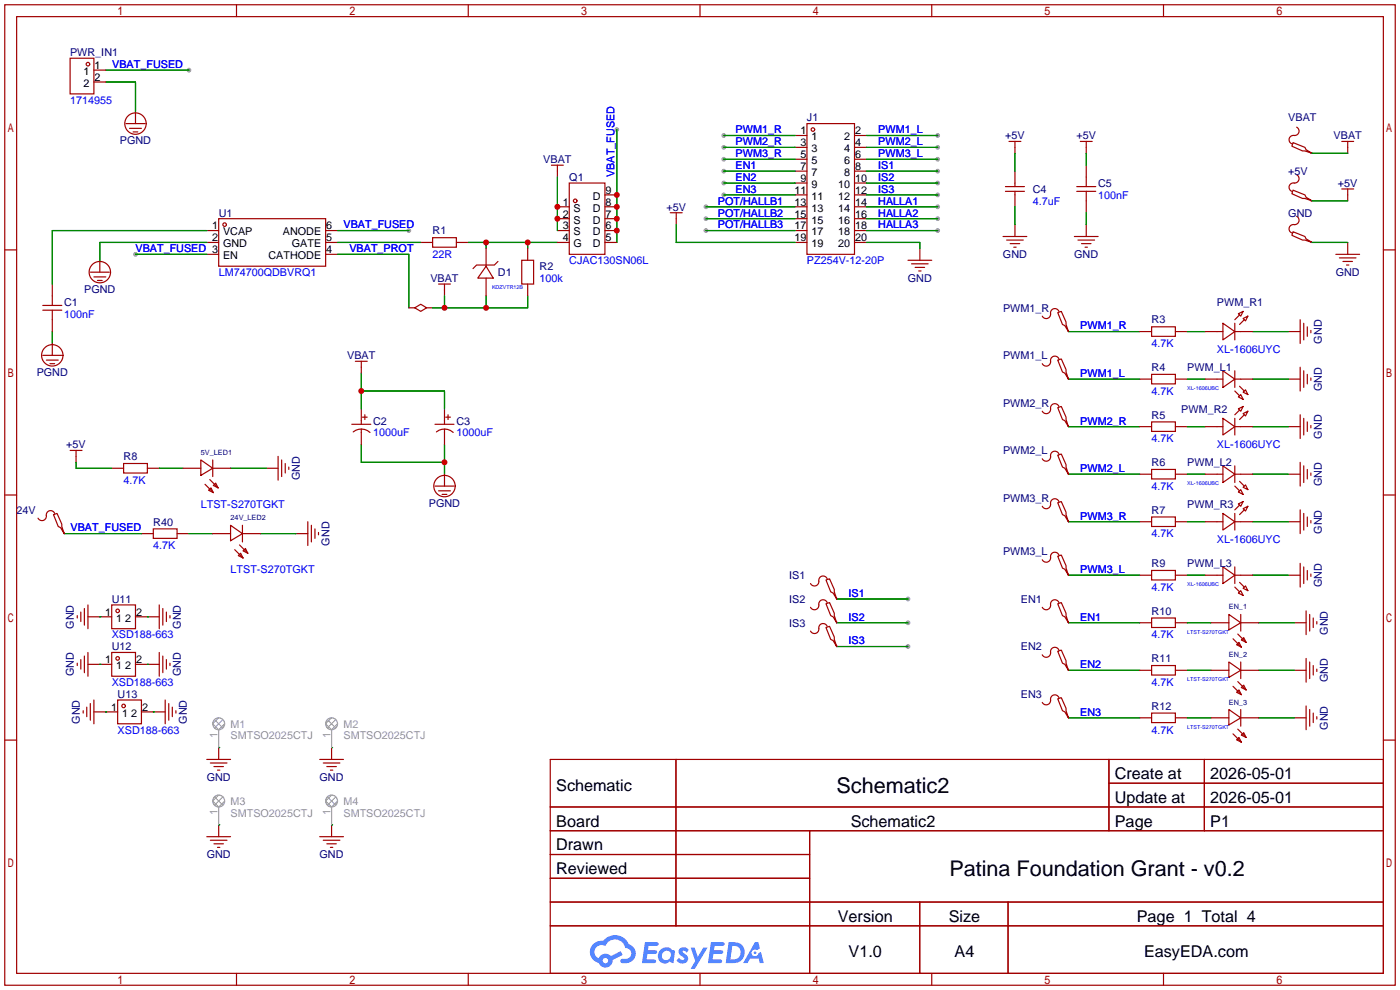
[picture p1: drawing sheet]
<svg xmlns="http://www.w3.org/2000/svg" width="299mm" height="212mm" viewBox="0 0 299 212" stroke-linecap="round" stroke-linejoin="round" font-family="sans-serif">
<g fill="#999">
<circle cx="194.1" cy="128" r=".51"/>
<circle cx="194.1" cy="133.1" r=".51"/>
<circle cx="194.1" cy="138.2" r=".51"/>
<circle cx="87.4" cy="49.3" r=".51"/>
<circle cx="29" cy="54.4" r=".51"/>
<circle cx="131.8" cy="27.7" r=".51"/>
<circle cx="40.4" cy="15" r=".51"/>
<circle cx="154.7" cy="29" r=".51"/>
<circle cx="154.7" cy="34" r=".51"/>
<circle cx="154.7" cy="39.1" r=".51"/>
<circle cx="150.9" cy="44.2" r=".51"/>
<circle cx="150.9" cy="49.3" r=".51"/>
<circle cx="154.7" cy="31.5" r=".51"/>
<circle cx="154.7" cy="36.6" r=".51"/>
<circle cx="154.7" cy="41.7" r=".51"/>
<circle cx="150.9" cy="46.7" r=".51"/>
<circle cx="200.4" cy="29" r=".51"/>
<circle cx="200.4" cy="31.5" r=".51"/>
<circle cx="200.4" cy="34" r=".51"/>
<circle cx="200.4" cy="36.6" r=".51"/>
<circle cx="200.4" cy="39.1" r=".51"/>
<circle cx="200.4" cy="41.7" r=".51"/>
<circle cx="200.4" cy="44.2" r=".51"/>
<circle cx="200.4" cy="46.7" r=".51"/>
<circle cx="200.4" cy="49.3" r=".51"/>
</g>
<g fill="none" stroke="#a10000" stroke-width=".25">
<path d="M1 1h297.2v209.6h-297.2zM3.6 3.6h292.1v204.4h-292.1zM50.5 1v2.6M100.1 1v2.6M149.6 1v2.6M199.1 1v2.6M248.7 1v2.6M1 53.4h2.6M295.7 53.4h2.5M1 105.8h2.6M295.7 105.8h2.5M1 158.2h2.6"/>
<path d="M295.7 158.2h2.5M117.6 162.3h178.1v45.7h-178.1zM117.6 172.5h178.1M117.6 177.5h178.1M144.5 162.3v35.6M173 177.5v30.5M237 162.3v15.2M237 167.4h58.7M257.4 162.3v15.2M117.6 182.6h55.4M117.6 192.8h178.1M117.6 187.7h55.4"/>
<path d="M117.6 197.9h178.1M196.6 192.8v15.2M215.4 192.8v15.2M50.5 208v2.6M100.1 208v2.6M149.6 208v2.6M199.1 208v2.6M248.7 208v2.6"/>
</g>
<g fill="#5487ff">
<path d="M145.3 202.7a1.3 1.3 0 0 1 1.9 .3l-.4 .6a.54 .54 0 0 0-.9-.2l.1 .2a1.34 1.34 0 0 1 .9 1.8 1.47 1.47 0 0 1-2.3-.1l.5-.6 .8 .5a.31 .31 0 0 0 .4-.3 .31 .31 0 0 0-.3-.4 1.12 1.12 0 0 1-.7-1.8z"/>
<path d="M147.6 202.5h.9l.6 2 1.2-2h.9l-2.7 4.6h-.9l1-1.7z"/>
<path d="M137.8 201.4h1.7a1.31 1.31 0 0 1 1.2 .2 .4 .4 0 0 1-.3 .5l-1.8 .1-.1 .9h1.6a.4 .4 0 0 1 .4 .4 .4 .4 0 0 1-.5 .4h-1.6l-.2 1.2h1.4a.46 .46 0 0 1 .5 0 .46 .46 0 0 1 .1 .5l-.4 .2h-2.6z"/>
<path d="M151.9 201.4h1.7a1.32 1.32 0 0 1 1.2 .2 .39 .39 0 0 1-.3 .5l-1.8 .1-.1 .9h1.6a.4 .4 0 0 1 .4 .4 .4 .4 0 0 1-.4 .4h-1.7l-.2 1.2h1.4a.46 .46 0 0 1 .5 0 .46 .46 0 0 1 .1 .5l-.4 .2h-2.6z"/>
<path d="M161.3 201.4h.8l.3 1.3-.6 .4a.75 .75 0 0 0-1.1 .3 .75 .75 0 0 0 .5 1 .75 .75 0 0 0 .9-.7l.5-.2 .6 2.3h-.8l-.3-.9h-1.8l-.5 .9h-1z"/>
<path d="M155.7 201.4l-.6 4.4h1.5a2.27 2.27 0 0 0 2.6-2.2 2.27 2.27 0 0 0-2.7-2.2zM156.5 202.1a1.5 1.5 0 0 1 1.8 1.6 1.5 1.5 0 0 1-1.9 1.4h-.3z"/>
<path d="M141.2 203a1.6 1.6 0 0 0-.3 2.3 1.6 1.6 0 0 0 2.3 .2l.7 .3 .3-2.4-.1-.3-.5-.1a1.58 1.58 0 0 0-2.4 0zM141.8 203.5a.98 .98 0 0 1 1.6 .4 .98 .98 0 0 1-1.1 1.3 .94 .94 0 0 1-.9-.7 .94 .94 0 0 1 .4-1z"/>
<path d="M126.8 201.8a2.37 2.37 0 0 0 1.1 4 1.54 1.54 0 0 0 1.8 1 1.54 1.54 0 0 0 1.2-1.6l2.2-1.1-.5-.8-2 1a1.57 1.57 0 0 0-2.7 .5 1.5 1.5 0 0 1-.7-2.1 1.5 1.5 0 0 1 2.2-.5 2.23 2.23 0 0 1 2.3-1.4 2.23 2.23 0 0 1 2 1.8 1.16 1.16 0 0 1 1.2 1.1 1.16 1.16 0 0 1-1.1 1.2h-.7a.47 .47 0 0 0-.5 .4 .47 .47 0 0 0 .4 .5 2.17 2.17 0 0 0 2.5-.9 2.17 2.17 0 0 0-.3-2.7l-.8-.4a3.2 3.2 0 0 0-5.5-.7l-1.1 .1zM128.8 205.3a.6 .6 0 0 1 1.2 0 .6 .6 0 0 1-1.2 0z"/>
<circle cx="161.4" cy="203.6" r=".28"/>
</g>
<g fill="none" stroke="#a10000" stroke-width=".25">
<path d="M15 12.4h5.1v7.7h-5.1zM20.1 15h2.5M20.1 17.5h2.5M26.9 26.4h4.1M27.7 27.4h2.5M28.4 28.2h1.1M29 23.9v2.5M117.9 35.3h2.5M119.1 35.3v2.5M121.7 39.1h7.6v15.3h-7.6zM169.9 29h2.6M169.9 31.5h2.6"/>
<path d="M169.9 34h2.6M169.9 36.6h2.6M169.9 39.1h2.6M172.5 26.4h10.1v28h-10.1zM182.6 29h2.6M182.6 31.5h2.6M182.6 34h2.6M182.6 36.6h2.6M182.6 39.1h2.6M214.9 39.9h4M215.6 30.2h2.6M216.9 30.2v2.6"/>
<path d="M216.9 36.6v3.3M230.1 39.9h4.1M230.9 30.2h2.5M232.2 30.2v2.6M232.2 35.3v4.6M276.4 30.5l2.5 1 .2 .5 1.3 .8-1.5-.5h-.5l-2.3-1.1zM277.1 27.2a.98 .98 0 0 1 .4 1.3 .98 .98 0 0 1-1.2 .5 .93 .93 0 0 0-.8 .8 .93 .93 0 0 0 .6 .9M277.1 37.3a.98 .98 0 0 1 .4 1.3 .98 .98 0 0 1-1.2 .5 .93 .93 0 0 0-.8 .8 .93 .93 0 0 0 .6 1M280.2 32.8h.2M286.8 30.2h2.5M288 30.2v2.6M19.3 58.2h4.1"/>
<path d="M20.1 59.2h2.5M20.8 59.9h1M21.3 55.6v2.6M44.2 54.4h2.5M44.2 51.8h2.5M44.2 49.3h2.5M46.7 46.7h22.9v10.2h-22.9zM69.6 54.4h2.5M69.6 51.8h2.5M69.6 49.3h2.5M89.9 51.8h2.6M92.5 50.8h5v2h-5z"/>
<path d="M97.5 51.8h2.6M103.9 56.9l1.5 2.5h-3.3zM103.9 53.1v3.8M103.9 59.4v3.8M106.4 55.9l-.7 .7h-3.8l-.8 .8M111.5 55.6h2.5v5.1h-2.5zM112.8 53.1v2.5M119.1 51.8h2.6M119.1 49.3h2.6M119.1 44.2h2.6M119.1 46.7h2.6M129.3 51.8h2.5"/>
<path d="M129.3 49.3h2.5M129.3 41.7h2.5M129.3 44.2h2.5M129.3 46.7h2.5M143.3 45.5h2.5M144.5 45.5v2.5M169.9 51.8h2.6M169.9 49.3h2.6M169.9 41.7h2.6M169.9 44.2h2.6M169.9 46.7h2.6M182.6 51.8h2.6"/>
<path d="M182.6 49.3h2.6M182.6 41.7h2.6M182.6 44.2h2.6M182.6 46.7h2.6M194.1 55.6h5M194.8 56.4h3.6M195.6 57.2h2M196.3 57.9h.5M196.6 53.1v2.5M214.4 50.5h5.1M214.9 40.9h4M215.1 51.3h3.6"/>
<path d="M215.9 52.1h2M216.7 52.8h.5M216.9 40.9v3.3M216.9 48v2.5M229.6 50.5h5.1M230.1 40.9h4.1M230.4 51.3h3.5M231.1 52.1h2.1M231.9 52.8h.5M232.2 40.9v4.6M232.2 48v2.5M276.4 40.6l2.5 1.1 .2 .5 1.3 .7-1.5-.5h-.5l-2.3-1z"/>
<path d="M276.4 49.5l2.5 1 .2 .6 1.3 .7-1.5-.5h-.5l-2.3-1zM277.1 46.2a.98 .98 0 0 1 .4 1.3 .98 .98 0 0 1-1.2 .5 .93 .93 0 0 0-.8 .8 .93 .93 0 0 0 .6 1M280.2 42.9h.2M280.2 51.8h.2M285.5 54.4h5.1M286.3 55.1h3.5M286.8 40.4h2.5M287 55.9h2.1M287.8 56.6h.5M288 40.4v2.5M288 51.8v2.6M9.1 66.3h4.1"/>
<path d="M9.1 65.3h4.1M9.1 75.9h4.1M9.9 77h2.5M10.7 77.7h1M11.2 60.7v4.6M11.2 66.3v4.6M11.2 73.4v2.5M75.9 77.2h2.6M77.2 77.2v2.6M87.4 65.8h1.2M88.6 65.8l1.3-.8 1.3 .8-1.3 .7zM91.2 65.8h1.3"/>
<path d="M93.7 60.7h2.6M95 60.7v2.5M112.8 60.7v2.5M226.1 66.8l.7-.3 1 2.3v.5l.5 1.6-.7-1.3-.5-.3zM226.1 77l.7-.3 1 2.3v.5l.5 1.5-.7-1.2-.5-.3zM226.3 66.5a.93 .93 0 0 0-1.1-.5 .93 .93 0 0 0-.7 1.1 .94 .94 0 0 1-.6 1 .94 .94 0 0 1-1.1-.5M226.3 76.7a.93 .93 0 0 0-1.1-.6 .93 .93 0 0 0-.7 1.1 .94 .94 0 0 1-.6 1 .94 .94 0 0 1-1.1-.5M228.3 70.6v.3M243.6 70.9h2.5M246.1 69.8h5.1v2.1h-5.1zM251.2 70.9h2.5M257.6 70.9h3.8"/>
<path d="M261.4 69.1l2.5 1.8-2.5 1.7zM261.4 79.2l2.5 1.8-2.5 1.8zM263.9 70.9h3.8M263.9 69.1v3.5M263.9 79.2v3.6M264.7 67.1l1-.6-.5 1.1zM264.9 67.3l-1 1M265.7 68.1l1-.5-.5 1zM265.9 68.3l-1 1M275.3 70.9h2.6M277.9 68.3v5.1M277.9 78.5v5.1"/>
<path d="M278.6 69.1v3.5M278.6 79.2v3.6M279.4 69.8v2.1M280.2 70.6v.5M15 96.3h2.5M16.3 96.3v2.5M26.4 99.1h5.1v2h-5.1zM42.9 98.3l2.6 1.8-2.6 1.5zM45.5 98.3v3.6M59.4 97.5v5.1M60.2 98.3v3.6M61 99.1v2"/>
<path d="M61.7 99.8v.5M75.2 90.7h4M75.5 92.3a2.74 2.74 0 0 1 3.6 .1M77.2 87.4v3.3M77.2 91.7v3.3M77.5 89.2h1M78 88.6v1.1M93 90.7h4M93.3 92.3a2.74 2.74 0 0 1 3.6 .1M95 87.4v3.3M95 91.7v3.3M95.2 89.2h1.1"/>
<path d="M95.8 88.6v1.1M226.1 87.1l.7-.2 1 2.3v.5l.5 1.5-.7-1.3-.5-.2zM226.1 97.3l.7-.3 1 2.3v.5l.5 1.5-.7-1.2-.5-.3zM226.3 86.9a.93 .93 0 0 0-1.1-.6 .93 .93 0 0 0-.7 1.1 .94 .94 0 0 1-.6 1 .94 .94 0 0 1-1.1-.5M226.3 97a.93 .93 0 0 0-1.1-.5 .93 .93 0 0 0-.7 1 .94 .94 0 0 1-.6 1 .94 .94 0 0 1-1.1-.5M228.3 80.8v.2M228.3 90.9v.3M243.6 81h2.5M243.6 91.2h2.5M246.1 80h5.1v2h-5.1zM246.1 90.2h5.1v2h-5.1zM251.2 81h2.5"/>
<path d="M251.2 91.2h2.5M257.6 81h3.8M257.6 91.2h3.8M261.4 89.4l2.5 1.8-2.5 1.8zM261.4 99.6l2.5 1.7-2.5 1.8zM263.9 81h3.8M263.9 91.2h3.8M263.9 89.4v3.6M263.9 99.6v3.5M263.9 83.6l1 1M264.7 87.4l1-.5-.5 1zM264.7 84.8l.5-.5 .5 1z"/>
<path d="M264.9 87.6l-1 1M264.9 82.5l1 1.1M265.7 88.4l1-.5-.5 1zM265.7 83.8l.5-.5 .5 1zM265.9 88.6l-1 1.1M275.3 81h2.6M275.3 91.2h2.6M277.9 88.6v5.1M277.9 98.8v5.1M278.6 89.4v3.6M278.6 99.6v3.5M279.4 80v2"/>
<path d="M279.4 90.2v2M280.2 80.8v.5M280.2 90.9v.5M11.4 110l.8-.3 1 2.3v.5l.5 1.5-.7-1.2-.6-.3zM11.7 109.7a.93 .93 0 0 0-1.1-.5 .93 .93 0 0 0-.7 1 .94 .94 0 0 1-.7 1 .94 .94 0 0 1-1.1-.5M13.7 113.8v.2M23.9 100.1h2.5M30.2 114h2.6M31.5 100.1h2.5M32.8 113h5v2.1h-5zM37.8 114h2.6M39.1 100.1h3.8"/>
<path d="M43.8 103.5l1.8 1.8M44.6 104.8l.5-.5 .5 1zM44.8 102.5l1.8 1.8M45.5 100.1h3.8M45.5 114h3.8M45.6 103.8l.5-.5 .5 1zM49.3 112.3l2.5 1.7-2.5 1.6zM50.2 117.5l1.7 1.8M50.9 118.7l.5-.5 .5 1.1zM51.2 116.5l1.8 1.7M51.8 114h3.8M51.8 112.3v3.5"/>
<path d="M52.5 117.2l.5 1-1.1-.5zM56.9 100.1h2.5M63.2 114h2.6M65.8 111.5v5.1M66.5 112.3v3.5M67.3 113v2.1M68.1 113.8v.5M93 103.9h4M93.7 104.9h2.6M94.5 105.7h1M95 101.3v2.6M226.1 107.4l.7-.2 1 2.3v.5l.5 1.5-.7-1.3-.5-.2z"/>
<path d="M226.1 118.9l.7-.3 1 2.3v.5l.5 1.5-.7-1.2-.5-.3zM226.3 107.2a.93 .93 0 0 0-1.1-.6 .93 .93 0 0 0-.7 1.1 .94 .94 0 0 1-.6 1 .94 .94 0 0 1-1.1-.5M226.3 118.6a.93 .93 0 0 0-1.1-.5 .93 .93 0 0 0-.7 1 .94 .94 0 0 1-.6 1 .94 .94 0 0 1-1.1-.5M228.3 101.1v.2M228.3 111.3v.2M243.6 111.5h2.5M243.6 101.3h2.5M246.1 110.5h5.1v2h-5.1zM246.1 100.3h5.1v2.1h-5.1zM251.2 111.5h2.5M251.2 101.3h2.5M257.6 111.5h3.8"/>
<path d="M257.6 101.3h3.8M261.4 109.7l2.5 1.8-2.5 1.8zM263.9 111.5h3.8M263.9 101.3h3.8M263.9 109.7v3.6M263.9 103.9l1 1M264.7 107.7l1-.5-.5 1zM264.9 107.9l-1 1.1M264.9 102.9l1 1M265.2 104.6l.5 1.1-1-.5zM265.7 108.7l1-.5-.5 1zM265.9 109l-1 1"/>
<path d="M266.2 103.6l.5 1-1-.5zM275.3 111.5h2.6M275.3 101.3h2.6M277.9 109v5M278.6 109.7v3.6M279.4 100.3v2.1M279.4 110.5v2M280.2 101.1v.5M280.2 111.3v.5M16.5 131.6v.5M17.3 130.8v2M18 130v3.6"/>
<path d="M18.8 131.8h5.1M18.8 129.3v5.1M18.8 139.4v5.1M23.9 129.3h5.1v5.1h-5.1zM23.9 139.4h5.1v5.1h-5.1zM29 131.8h5M34 129.3v5.1M34 139.4v5.1M34.8 130v3.6M35.6 130.8v2M36.3 131.6v.5M176.5 124l.8-.3 1 2.3v.5l.5 1.5-.7-1.3-.6-.2z"/>
<path d="M176.5 129l.8-.2 1 2.3v.5l.5 1.5-.7-1.3-.6-.2zM176.5 134.1l.8-.2 1 2.2v.6l.5 1.5-.7-1.3-.6-.2zM176.8 123.7a.93 .93 0 0 0-1.1-.6 .93 .93 0 0 0-.7 1.1 .94 .94 0 0 1-.7 1 .94 .94 0 0 1-1.1-.5M176.8 128.8a.93 .93 0 0 0-1.1-.6 .93 .93 0 0 0-.7 1.1 .94 .94 0 0 1-.7 1 .94 .94 0 0 1-1.1-.5M176.8 133.9a.93 .93 0 0 0-1.1-.6 .93 .93 0 0 0-.7 1.1 .94 .94 0 0 1-.7 1 .94 .94 0 0 1-1.1-.5M178.8 127.8v.2M178.8 132.8v.3M178.8 137.9v.3M226.1 129l.7-.2 1 2.3v.5l.5 1.5-.7-1.3-.5-.2zM226.1 139.2l.7-.3 1 2.3v.5l.5 1.6-.7-1.3-.5-.3zM226.3 128.8a.93 .93 0 0 0-1.1-.6 .93 .93 0 0 0-.7 1.1 .94 .94 0 0 1-.6 1 .94 .94 0 0 1-1.1-.5M226.3 138.9a.93 .93 0 0 0-1.1-.5 .93 .93 0 0 0-.7 1 .94 .94 0 0 1-.6 1 .94 .94 0 0 1-1.1-.4"/>
<path d="M228.3 122.7v.2M228.3 132.8v.3M243.6 122.9h2.5M243.6 133.1h2.5M246.1 121.9h5.1v2.1h-5.1zM246.1 132.1h5.1v2h-5.1zM251.2 122.9h2.5M251.2 133.1h2.5M257.6 122.9h3.8M258.8 133.1h3.8M261.4 121.2l2.5 1.7-2.5 1.8zM262.6 131.3l2.6 1.8-2.6 1.5z"/>
<path d="M263.5 136.5l1.8 1.8M263.9 122.9h3.8M263.9 121.2v3.5M263.9 125.5l1 1M264.5 135.5l1.8 1.8M264.8 137.3l.5 1-1-.5zM264.9 124.5l1 1M265.2 126.2l.5 1.1-1-.6zM265.2 133.1h3.8M265.2 131.3v3.6M265.3 136.8l.5-.5 .5 1zM266.2 125.2l.5 1-1-.5z"/>
<path d="M275.3 122.9h2.6M276.6 133.1h2.5M277.9 120.4v5.1M278.6 121.2v3.5M279.1 130.6v5M279.4 121.9v2.1M279.9 131.3v3.6M280.2 122.7v.5M280.7 132.1v2M281.4 132.8v.6M16.5 141.7v.5M17.3 141v2"/>
<path d="M17.8 151.9v.5M18 140.2v3.6M18.5 151.1v2.1M18.8 142h5.1M19.3 150.4v3.5M20.1 152.1h5M20.1 149.6v5.1M25.1 149.6h5.1v5.1h-5.1zM29 142h5M30.2 152.1h5.1M34.8 140.2v3.6M35.3 149.6v5.1"/>
<path d="M35.6 141v2M36.1 150.4v3.5M36.3 141.7v.5M36.8 151.1v2.1M37.6 151.9v.5M46.7 159.8v2.5M70.9 159.8v2.5M226.1 149.4l.7-.3 1 2.3v.5l.5 1.5-.7-1.3-.5-.2zM226.3 149.1a.93 .93 0 0 0-1.1-.6 .93 .93 0 0 0-.7 1.1 .94 .94 0 0 1-.6 1 .94 .94 0 0 1-1.1-.5M228.3 143v.3M228.3 153.2v.2M243.6 143.3h2.5"/>
<path d="M243.6 153.4h2.5M246.1 142.2h5.1v2.1h-5.1zM246.1 152.4h5.1v2h-5.1zM251.2 143.3h2.5M251.2 153.4h2.5M258.8 143.3h3.8M258.8 153.4h3.8M262.6 141.5l2.6 1.8-2.6 1.5zM262.6 151.6l2.6 1.8-2.6 1.5zM263.5 146.7l1.8 1.8M263.5 156.8l1.8 1.8M264.3 148l.5-.6 .5 1.1z"/>
<path d="M264.5 145.7l1.8 1.7M264.5 155.8l1.8 1.8M264.8 157.6l.5 1-1-.5zM265.2 143.3h3.8M265.2 153.4h3.8M265.2 141.5v3.5M265.2 151.6v3.6M265.3 146.9l.5-.5 .5 1zM265.8 156.6l.5 1-1-.5zM276.6 143.3h2.5M276.6 153.4h2.5M279.1 140.7v5.1"/>
<path d="M279.1 150.9v5.1M279.9 141.5v3.5M279.9 151.6v3.6M280.7 142.2v2.1M280.7 152.4v2M281.4 143v.5M281.4 153.2v.5M44.2 178.8h5.1M44.2 162.3h5.1M45 179.6h3.5M45 163.1h3.5M45.7 163.8h2.1"/>
<path d="M46.5 164.6h.5M46.7 176.3v2.5M68.3 178.8h5.1M68.3 162.3h5.1M69.1 179.6h3.5M69.1 163.1h3.5M69.8 163.8h2.1M70.6 164.6h.5M70.9 176.3v2.5M45.7 180.3h2.1M46.5 181.1h.5M69.8 180.3h2.1"/>
<path d="M70.6 181.1h.5"/>
<circle cx="18.8" cy="13.7" r=".38"/>
<circle cx="29" cy="26.4" r="2.29"/>
<circle cx="173.7" cy="27.7" r=".38"/>
<circle cx="21.3" cy="58.2" r="2.29"/>
<circle cx="48" cy="48" r=".38"/>
<circle cx="122.9" cy="42.9" r=".38"/>
<circle cx="11.2" cy="75.9" r="2.29"/>
<circle cx="95" cy="103.9" r="2.29"/>
<circle cx="25.1" cy="130.6" r=".38"/>
<circle cx="25.1" cy="140.7" r=".38"/>
<circle cx="26.4" cy="150.9" r=".38"/>
</g>
<g fill="none" stroke="#008700" stroke-width=".25">
<path d="M22.6 17.5h6.4v6.4M22.6 15h17.8M119.1 37.8v11.5M131.8 27.7v24.1M154.7 29h15.2M154.7 34h15.2M154.7 39.1h15.2M154.7 31.5h15.2M154.7 36.6h15.2M185.2 29h15.2M185.2 34h15.2M185.2 39.1h15.2"/>
<path d="M185.2 31.5h15.2M185.2 36.6h15.2M216.9 32.8v3.8M232.2 32.8v2.5M280.4 32.8h7.6M29 54.4h15.2M44.2 51.8h-22.9v3.8M44.2 49.3h-33v11.4M72.1 51.8h17.8M72.1 49.3h15.3M72.1 54.4h15.3v11.4M100.1 51.8h19"/>
<path d="M103.9 51.8v1.3M112.8 51.8v1.3M144.5 48v3.8h25.4M150.9 49.3h19M150.9 44.2h19M150.9 46.7h19M154.7 41.7h15.2M185.2 51.8h11.4v1.3M185.2 49.3h15.2M185.2 44.2h15.2M185.2 41.7h15.2M185.2 46.7h15.2"/>
<path d="M216.9 44.2v3.8M232.2 45.5v2.5M280.4 42.9h7.6M280.4 51.8h7.6M11.2 70.9v2.5M77.2 79.8v7.6M95 63.2v2.6M103.9 63.2v2.6M112.8 63.2v2.6h-20.3M228.3 70.9h15.3M253.7 70.9h3.9M267.7 70.9h7.6"/>
<path d="M16.3 98.8v1.3h7.6M77.2 83.6h17.8v3.8M77.2 95v3.8h17.8M95 95v6.3M228.3 81h15.3M228.3 91.2h15.3M253.7 81h3.9M253.7 91.2h3.9M267.7 81h7.6M267.7 91.2h7.6M13.7 114h16.5M34 100.1h5.1"/>
<path d="M40.4 114h5.1M49.3 100.1h7.6M55.6 114h7.6M228.3 101.3h15.3M228.3 111.5h15.3M253.7 101.3h3.9M253.7 111.5h3.9M267.7 101.3h7.6M267.7 111.5h7.6M21.3 131.8h.1M31.5 131.8h.1M178.8 133.1h15.3"/>
<path d="M178.8 128h15.3M178.8 138.2h15.3M228.3 122.9h15.3M228.3 133.1h15.3M253.7 122.9h3.9M253.7 133.1h5.1M267.7 122.9h7.6M269 133.1h7.6M21.3 142h.1M22.6 152.1h.1M31.5 142h.1M32.8 152.1h.1"/>
<path d="M46.7 159.8h.1M70.9 159.8h.1M228.3 153.4h15.3M228.3 143.3h15.3M253.7 153.4h5.1M253.7 143.3h5.1M269 153.4h7.6M269 143.3h7.6M46.7 176.3h.1M70.9 176.3h.1"/>
</g>
<path d="M45.8 153.8l1.8 1.8M46.7 153.4l-1.2 1.3 1.2 1.3 1.3-1.3M47.6 153.8l-1.8 1.8M70 153.8l1.8 1.8M70.9 153.4l-1.3 1.3 1.3 1.3 1.2-1.3M71.8 153.8l-1.8 1.8M45.8 170.3l1.8 1.8M46.7 169.9l-1.2 1.3 1.2 1.3 1.3-1.3M47.6 170.3l-1.8 1.8M70 170.3l1.8 1.8M70.9 169.9l-1.3 1.3 1.3 1.3 1.2-1.3M71.8 170.3l-1.8 1.8" fill="none" stroke="#999" stroke-width=".21"/>
<g fill="none" stroke="#999" stroke-width=".25">
<path d="M46.7 156v3.8M70.9 156v3.8M46.7 172.5v3.8M70.9 172.5v3.8"/>
<circle cx="46.7" cy="154.7" r="1.27"/>
<circle cx="70.9" cy="154.7" r="1.27"/>
<circle cx="46.7" cy="171.2" r="1.27"/>
<circle cx="70.9" cy="171.2" r="1.27"/>
</g>
<g fill="#c00">
<circle cx="95" cy="65.8" r=".63"/>
<circle cx="103.9" cy="65.8" r=".63"/>
<circle cx="131.8" cy="41.7" r=".63"/>
<circle cx="131.8" cy="44.2" r=".63"/>
<circle cx="131.8" cy="46.7" r=".63"/>
<circle cx="131.8" cy="49.3" r=".63"/>
<circle cx="103.9" cy="51.8" r=".63"/>
<circle cx="112.8" cy="51.8" r=".63"/>
<circle cx="95" cy="98.8" r=".63"/>
<circle cx="77.2" cy="83.6" r=".63"/>
<circle cx="119.1" cy="44.2" r=".63"/>
<circle cx="119.1" cy="46.7" r=".63"/>
</g>
<g font-size="4.6">
<text x="178.8" y="169.4">Schematic2</text>
<text x="202.9" y="187.2">Patina Foundation Grant - v0.2</text>
</g>
<g font-size="3.5">
<text x="238.3" y="166.5">Create at</text>
<text x="258.7" y="166.5">2026-05-01</text>
<text x="118.9" y="169.1">Schematic</text>
<text x="238.3" y="171.6">Update at</text>
<text x="258.7" y="171.6">2026-05-01</text>
<text x="118.9" y="176.7">Board</text>
<text x="181.8" y="176.7">Schematic2</text>
<text x="238.3" y="176.7">Page</text>
<text x="258.7" y="176.7">P1</text>
<text x="118.9" y="181.8">Drawn</text>
<text x="118.9" y="186.8">Reviewed</text>
<text x="179.1" y="197">Version</text>
<text x="202.8" y="197">Size</text>
<text x="243" y="197">Page 1 Total 4</text>
<text x="181.4" y="204.6">V1.0</text>
<text x="204" y="204.6">A4</text>
<text x="244.5" y="204.6">EasyEDA.com</text>
</g>
<g font-size="2.3" fill="#000080">
<text x="15" y="12">PWR_IN1</text>
<text x="172.5" y="26">J1</text>
<text x="214.8" y="29.8">+5V</text>
<text x="230.1" y="29.8">+5V</text>
<text x="275.3" y="26">VBAT</text>
<text x="285" y="29.8">VBAT</text>
<text x="25.6" y="30.8">PGND</text>
<text x="116.1" y="34.8">VBAT</text>
<text x="121.7" y="38.7">Q1</text>
<text x="220.7" y="41.2">C4</text>
<text x="234.7" y="39.9">C5</text>
<text x="275.3" y="37.4">+5V</text>
<text x="286" y="39.9">+5V</text>
<text x="46.7" y="46.3">U1</text>
<text x="142.4" y="45">+5V</text>
<text x="275.3" y="46.3">GND</text>
<text x="92.5" y="50.1">R1</text>
<text x="106.4" y="59">D1</text>
<text x="115.3" y="57.7">R2</text>
<text x="214.4" y="55.2">GND</text>
<text x="229.6" y="55.2">GND</text>
<text x="285.5" y="59">GND</text>
<text x="13.7" y="65.3">C1</text>
<text x="18" y="62.5">PGND</text>
<text x="92" y="60.2">VBAT</text>
<text x="194" y="60.2">GND</text>
<text x="260.1" y="65.3">PWM_R1</text>
<text x="214.4" y="66.6">PWM1_R</text>
<text x="246.1" y="69.1">R3</text>
<text x="74.2" y="76.8">VBAT</text>
<text x="214.4" y="76.8">PWM1_L</text>
<text x="282.5" y="73.4" transform="rotate(-90 282.5 73.4)">GND</text>
<text x="7.8" y="80.3">PGND</text>
<text x="246.1" y="79.3">R4</text>
<text x="253.7" y="79.3">PWM_L1</text>
<text x="282.5" y="83.6" transform="rotate(-90 282.5 83.6)">GND</text>
<text x="214.4" y="86.9">PWM2_R</text>
<text x="246.1" y="89.5">R5</text>
<text x="252.5" y="88.2">PWM_R2</text>
<text x="14.2" y="95.8">+5V</text>
<text x="79.8" y="90.7">C2</text>
<text x="97.5" y="90.7">C3</text>
<text x="282.5" y="93.8" transform="rotate(-90 282.5 93.8)">GND</text>
<text x="26.4" y="98.3">R8</text>
<text x="214.4" y="97.1">PWM2_L</text>
<text x="246.1" y="99.6">R6</text>
<text x="253.7" y="99.6">PWM_L2</text>
<text x="64.1" y="102.6" transform="rotate(-90 64.1 102.6)">GND</text>
<text x="214.4" y="107.2">PWM3_R</text>
<text x="282.5" y="103.9" transform="rotate(-90 282.5 103.9)">GND</text>
<text x="3.6" y="109.8">24V</text>
<text x="32.8" y="112.3">R40</text>
<text x="91.7" y="108.2">PGND</text>
<text x="246.1" y="109.8">R7</text>
<text x="253.7" y="108.5">PWM_R3</text>
<text x="70.4" y="116.6" transform="rotate(-90 70.4 116.6)">GND</text>
<text x="214.4" y="118.7">PWM3_L</text>
<text x="282.5" y="114.1" transform="rotate(-90 282.5 114.1)">GND</text>
<text x="168.7" y="123.7">IS1</text>
<text x="246.1" y="121.2">R9</text>
<text x="253.7" y="121.2">PWM_L3</text>
<text x="282.5" y="125.5" transform="rotate(-90 282.5 125.5)">GND</text>
<text x="23.9" y="128.8">U11</text>
<text x="168.7" y="128.8">IS2</text>
<text x="218.2" y="128.8">EN1</text>
<text x="246.1" y="131.4">R10</text>
<text x="15.8" y="134.4" transform="rotate(-90 15.8 134.4)">GND</text>
<text x="38.7" y="134.4" transform="rotate(-90 38.7 134.4)">GND</text>
<text x="168.7" y="133.9">IS3</text>
<text x="283.8" y="135.7" transform="rotate(-90 283.8 135.7)">GND</text>
<text x="23.9" y="139">U12</text>
<text x="218.2" y="139">EN2</text>
<text x="246.1" y="141.5">R11</text>
<text x="15.8" y="144.6" transform="rotate(-90 15.8 144.6)">GND</text>
<text x="25.1" y="149.1">U13</text>
<text x="38.7" y="144.6" transform="rotate(-90 38.7 144.6)">GND</text>
<text x="218.2" y="149.1">EN3</text>
<text x="283.8" y="145.8" transform="rotate(-90 283.8 145.8)">GND</text>
<text x="17.1" y="154.7" transform="rotate(-90 17.1 154.7)">GND</text>
<text x="39.9" y="154.7" transform="rotate(-90 39.9 154.7)">GND</text>
<text x="246.1" y="151.7">R12</text>
<text x="283.8" y="156" transform="rotate(-90 283.8 156)">GND</text>
<text x="44.2" y="166.9">GND</text>
<text x="68.3" y="166.9">GND</text>
<text x="44.2" y="183.4">GND</text>
<text x="68.3" y="183.4">GND</text>
</g>
<g font-size="2.3">
<text x="17.8" y="16">1</text>
<text x="20.2" y="14.8">1</text>
<text x="20.2" y="17.3">2</text>
<text x="17.8" y="18.6">2</text>
<text x="171.1" y="28.7">1</text>
<text x="173.4" y="30">1</text>
<text x="180.4" y="30">2</text>
<text x="182.8" y="28.7">2</text>
<text x="171.1" y="31.3">3</text>
<text x="171.1" y="33.8">5</text>
<text x="173.4" y="32.5">3</text>
<text x="173.4" y="35.1">5</text>
<text x="180.4" y="35.1">6</text>
<text x="180.4" y="32.5">4</text>
<text x="182.8" y="33.8">6</text>
<text x="182.8" y="31.3">4</text>
<text x="129.4" y="41.4">9</text>
<text x="169.8" y="41.4">11</text>
<text x="171.1" y="36.3">7</text>
<text x="171.1" y="38.9">9</text>
<text x="173.4" y="37.6">7</text>
<text x="173.4" y="40.2">9</text>
<text x="179.1" y="40.2">10</text>
<text x="180.4" y="37.6">8</text>
<text x="182.8" y="41.4">12</text>
<text x="182.8" y="38.9">10</text>
<text x="182.8" y="36.3">8</text>
<text x="120.3" y="44">1</text>
<text x="120.3" y="46.5">2</text>
<text x="122.6" y="45.2">S</text>
<text x="122.6" y="47.8">S</text>
<text x="126.7" y="42.7">D</text>
<text x="126.7" y="47.8">D</text>
<text x="126.7" y="45.2">D</text>
<text x="129.4" y="46.5">7</text>
<text x="129.4" y="44">8</text>
<text x="169.8" y="44">13</text>
<text x="169.8" y="46.5">15</text>
<text x="173.4" y="42.7">11</text>
<text x="173.4" y="45.2">13</text>
<text x="173.4" y="47.8">15</text>
<text x="179.1" y="47.8">16</text>
<text x="179.1" y="45.2">14</text>
<text x="179.1" y="42.7">12</text>
<text x="182.8" y="46.5">16</text>
<text x="182.8" y="44">14</text>
<text x="45.3" y="49">1</text>
<text x="45.3" y="51.6">2</text>
<text x="47.7" y="50.3">VCAP</text>
<text x="47.7" y="52.9">GND</text>
<text x="60.4" y="50.3">ANODE</text>
<text x="62.4" y="52.9">GATE</text>
<text x="69.7" y="51.6">5</text>
<text x="69.7" y="49">6</text>
<text x="120.3" y="49">3</text>
<text x="120.3" y="51.6">4</text>
<text x="122.6" y="50.3">S</text>
<text x="122.6" y="52.9">G</text>
<text x="126.7" y="52.9">D</text>
<text x="126.7" y="50.3">D</text>
<text x="129.4" y="51.6">5</text>
<text x="129.4" y="49">6</text>
<text x="169.8" y="49">17</text>
<text x="169.8" y="51.6">19</text>
<text x="173.4" y="50.3">17</text>
<text x="173.4" y="52.9">19</text>
<text x="179.1" y="52.9">20</text>
<text x="179.1" y="50.3">18</text>
<text x="182.8" y="51.6">20</text>
<text x="182.8" y="49">18</text>
<text x="47.7" y="55.4">EN</text>
<text x="57.4" y="55.4">CATHODE</text>
<text x="69.7" y="54.1">4</text>
<text x="22.5" y="131.6">1</text>
<text x="29.1" y="131.6">2</text>
<text x="24.8" y="132.9">1</text>
<text x="26.7" y="132.9">2</text>
<text x="22.5" y="141.8">1</text>
<text x="24.8" y="143">1</text>
<text x="26.7" y="143">2</text>
<text x="29.1" y="141.8">2</text>
<text x="23.7" y="151.9">1</text>
<text x="26.1" y="153.2">1</text>
<text x="28" y="153.2">2</text>
<text x="30.4" y="151.9">2</text>
</g>
<g font-size="2.3" fill="#00f">
<text x="24" y="14.5">VBAT_FUSED</text>
<text x="15" y="22.1">1714955</text>
<text x="157.2" y="28.5">PWM1_R</text>
<text x="187.7" y="28.5">PWM1_L</text>
<text x="157.2" y="33.6">PWM3_R</text>
<text x="157.2" y="31">PWM2_R</text>
<text x="187.7" y="31">PWM2_L</text>
<text x="187.7" y="33.6">PWM3_L</text>
<text x="131.4" y="37.8" transform="rotate(-90 131.4 37.8)">VBAT_FUSED</text>
<text x="157.2" y="38.7">EN2</text>
<text x="157.2" y="36.1">EN1</text>
<text x="157.2" y="41.2">EN3</text>
<text x="187.7" y="36.1">IS1</text>
<text x="187.7" y="38.7">IS2</text>
<text x="187.7" y="41.2">IS3</text>
<text x="153.4" y="43.7">POT/HALLB1</text>
<text x="153.4" y="46.3">POT/HALLB2</text>
<text x="187.7" y="43.7">HALLA1</text>
<text x="187.7" y="46.3">HALLA2</text>
<text x="220.7" y="43.7">4.7uF</text>
<text x="234.7" y="42.5">100nF</text>
<text x="29" y="53.9">VBAT_FUSED 3</text>
<text x="73.4" y="48.8">VBAT_FUSED</text>
<text x="74.7" y="53.9">VBAT_PROT</text>
<text x="153.4" y="48.8">POT/HALLB3</text>
<text x="187.7" y="48.8">HALLA3</text>
<text x="46.7" y="59">LM74700QDBVRQ1</text>
<text x="92.5" y="55.2">22R</text>
<text x="121.7" y="56.4">CJAC130SN06L</text>
<text x="172.5" y="56.4">PZ254V-12-20P</text>
<text x="115.3" y="60.2">100k</text>
<text x="13.7" y="67.9">100nF</text>
<text x="230.9" y="70.4">PWM1_R</text>
<text x="246.1" y="74.2">4.7K</text>
<text x="260.1" y="75.5">XL-1606UYC</text>
<text x="230.9" y="80.6">PWM1_L</text>
<text x="246.1" y="84.4">4.7K</text>
<text x="79.8" y="93.3">1000uF</text>
<text x="97.5" y="93.3">1000uF</text>
<text x="230.9" y="90.7">PWM2_R</text>
<text x="246.1" y="94.5">4.7K</text>
<text x="260.1" y="95.8">XL-1606UYC</text>
<text x="230.9" y="100.9">PWM2_L</text>
<text x="26.4" y="103.4">4.7K</text>
<text x="246.1" y="104.7">4.7K</text>
<text x="15.1" y="113.6">VBAT_FUSED</text>
<text x="42.9" y="108.5">LTST-S270TGKT</text>
<text x="230.9" y="111">PWM3_R</text>
<text x="32.8" y="117.4">4.7K</text>
<text x="246.1" y="114.9">4.7K</text>
<text x="260.1" y="116.1">XL-1606UYC</text>
<text x="49.3" y="122.5">LTST-S270TGKT</text>
<text x="230.9" y="122.5">PWM3_L</text>
<text x="181.4" y="127.6">IS1</text>
<text x="246.1" y="126.3">4.7K</text>
<text x="23.9" y="136.4">XSD188-663</text>
<text x="181.4" y="132.6">IS2</text>
<text x="181.4" y="137.7">IS3</text>
<text x="230.9" y="132.6">EN1</text>
<text x="246.1" y="136.4">4.7K</text>
<text x="230.9" y="142.8">EN2</text>
<text x="23.9" y="146.6">XSD188-663</text>
<text x="246.1" y="146.6">4.7K</text>
<text x="230.9" y="153">EN3</text>
<text x="25.1" y="156.8">XSD188-663</text>
<text x="246.1" y="156.8">4.7K</text>
</g>
<g font-size="2.3" fill="#999">
<text x="49.3" y="155.5">M1</text>
<text x="73.4" y="155.5">M2</text>
<text x="46.5" y="157.7" transform="rotate(-90 46.5 157.7)">1</text>
<text x="49.3" y="158">SMTSO2025CTJ</text>
<text x="70.6" y="157.7" transform="rotate(-90 70.6 157.7)">1</text>
<text x="73.4" y="158">SMTSO2025CTJ</text>
<text x="49.3" y="172">M3</text>
<text x="73.4" y="172">M4</text>
<text x="46.5" y="174.3" transform="rotate(-90 46.5 174.3)">1</text>
<text x="49.3" y="174.5">SMTSO2025CTJ</text>
<text x="70.6" y="174.3" transform="rotate(-90 70.6 174.3)">1</text>
<text x="73.4" y="174.5">SMTSO2025CTJ</text>
</g>
<g font-size="1.6" fill="#000080">
<text x="42.9" y="97.2">5V_LED1</text>
<text x="49.3" y="111.2">24V_LED2</text>
<text x="262.6" y="130.2">EN_1</text>
<text x="262.6" y="140.4">EN_2</text>
<text x="262.6" y="150.6">EN_3</text>
</g>
<g font-size="1.2" fill="#00f">
<text x="105.2" y="61.7">KDZVTR12B</text>
<text x="253.7" y="83.3">XL-1606UBC</text>
<text x="253.7" y="103.7">XL-1606UBC</text>
<text x="253.7" y="125.2">XL-1606UBC</text>
<text x="253.7" y="135.4">LTST-S270TGKT</text>
<text x="253.7" y="145.6">LTST-S270TGKT</text>
<text x="253.7" y="155.7">LTST-S270TGKT</text>
</g>
</svg>
